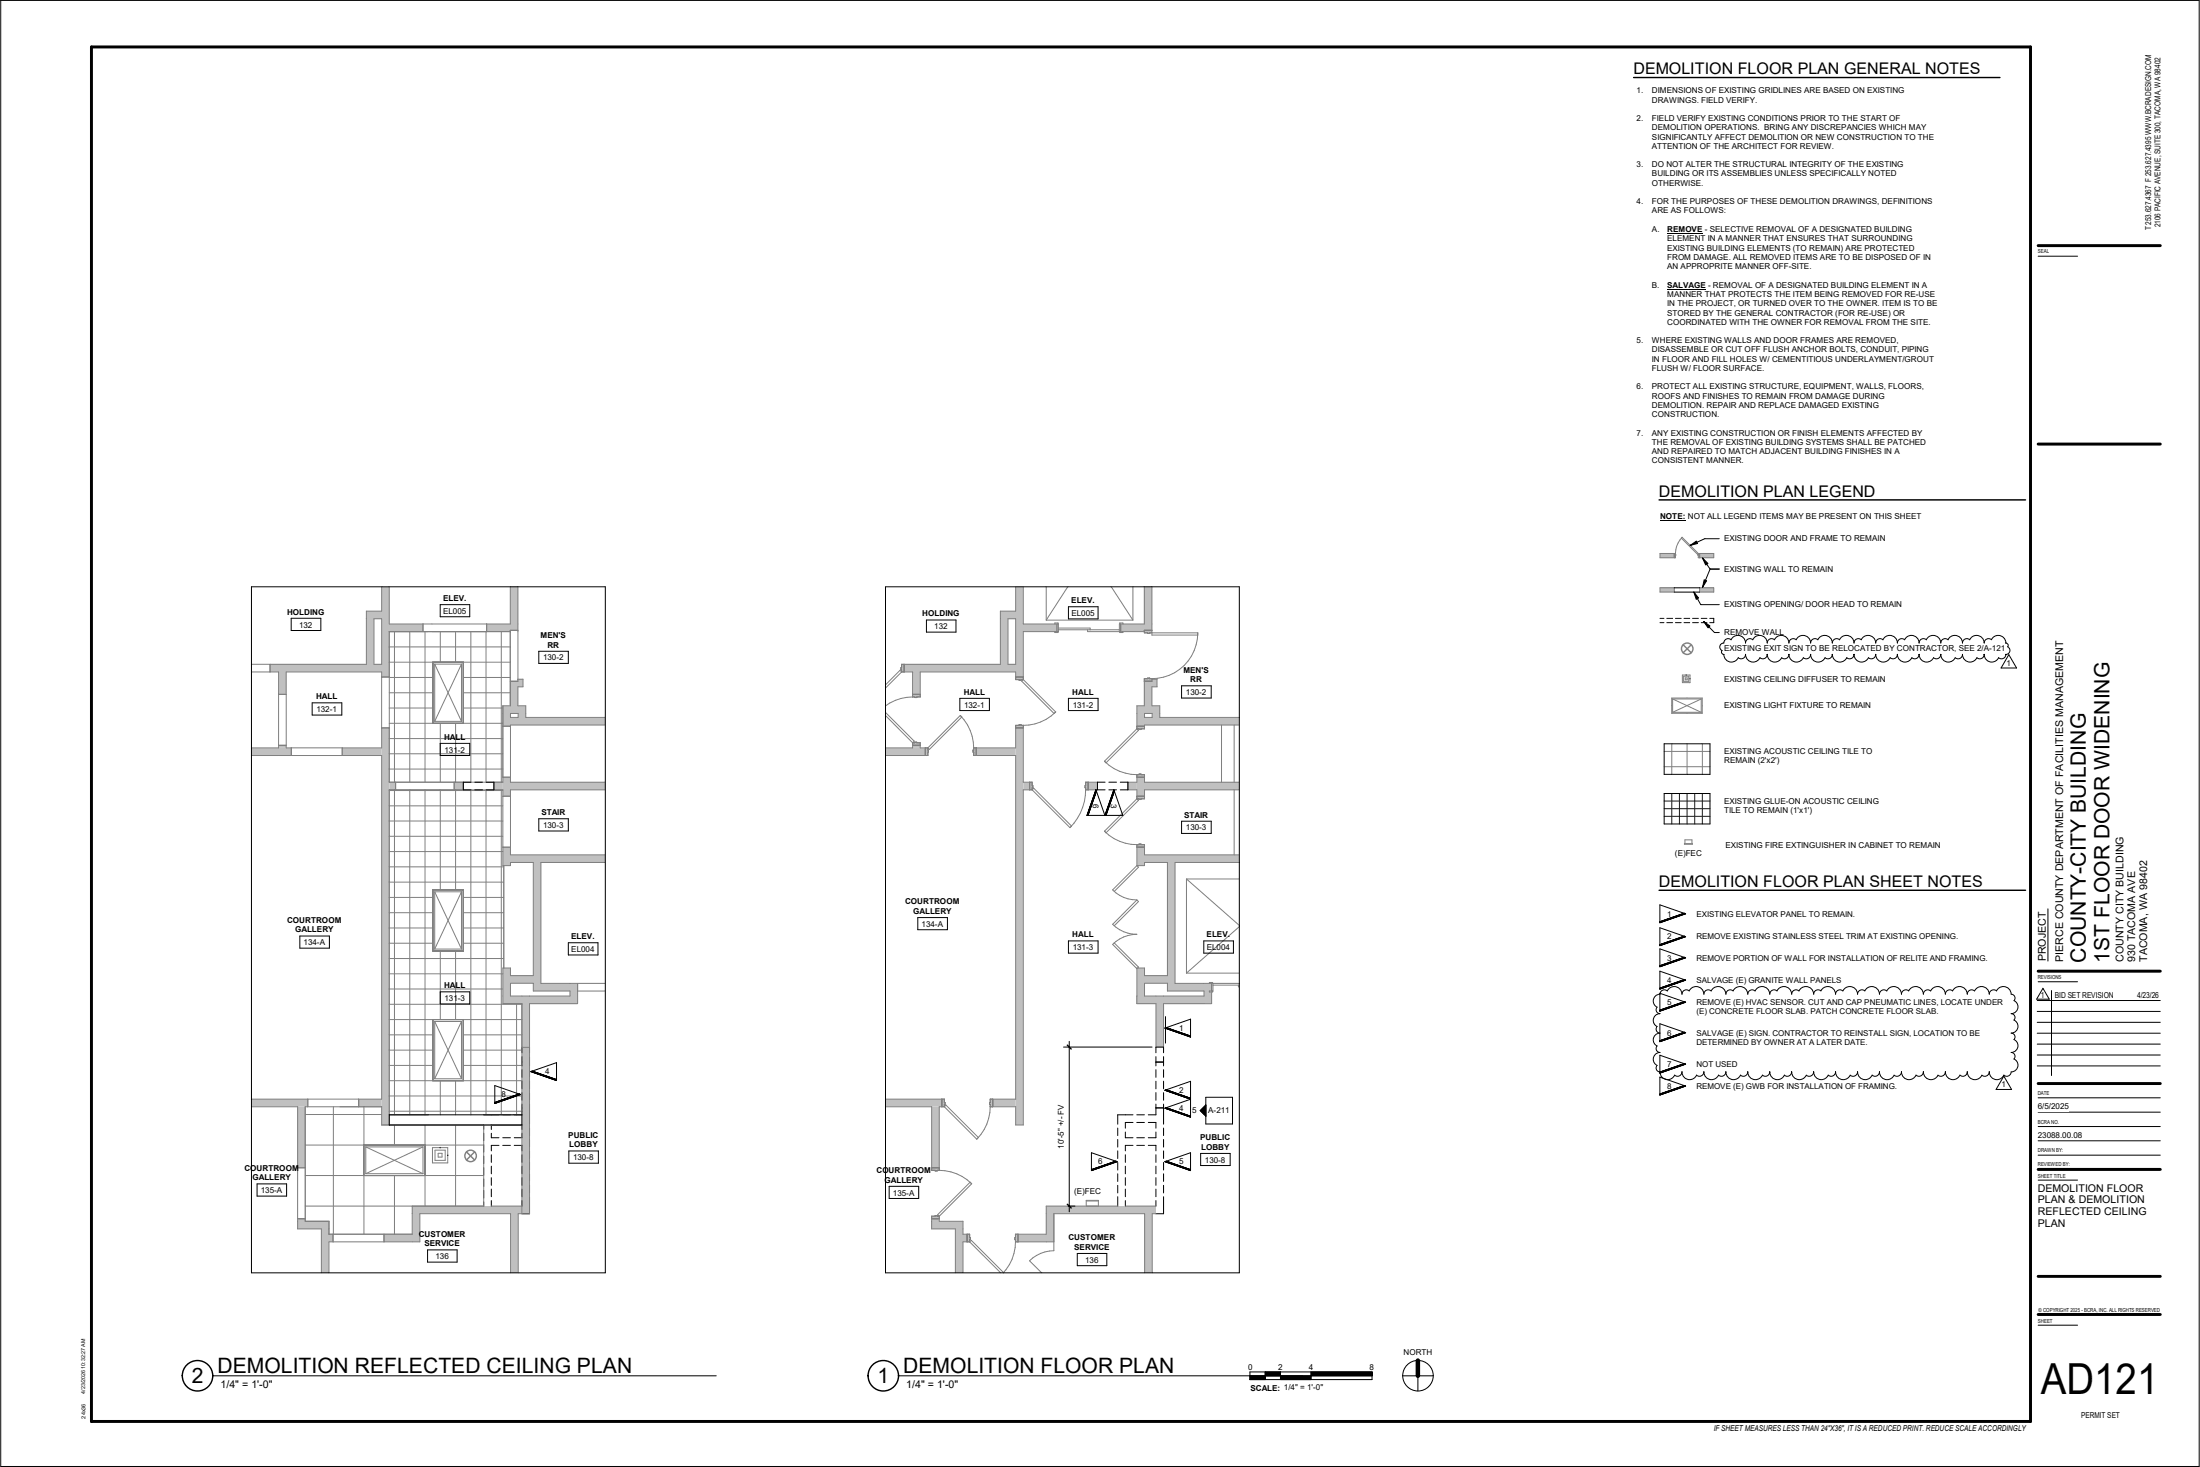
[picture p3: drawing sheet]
<svg xmlns="http://www.w3.org/2000/svg" width="914mm" height="610mm" viewBox="0 0 914 610" stroke-linecap="round" stroke-linejoin="round" font-family="sans-serif">
<g fill="#bebebe">
<path d="M689.9 230h6v1.8h-6z"/>
<path d="M695.9 230h.6v1.8h-.6z"/>
</g>
<path d="M698.8 223.3h7.1v7h-7.1z" fill="#fff"/>
<g fill="#bebebe">
<path d="M705.7 230h.7v1.8h-.7z"/>
<path d="M706.4 230h5.9v1.8h-5.9z"/>
</g>
<g fill="#fff">
<path d="M689.9 257h22.4v1.7h-22.4z"/>
<path d="M699.3 280.5h3.1v3.2h-3.1z"/>
<path d="M691.7 309.1h19v12.7h-19z"/>
<path d="M691.7 329.7h19v12.7h-19z"/>
</g>
<g fill="#bebebe">
<path d="M689.9 244.3h6v1.7h-6z"/>
<path d="M706.4 244.3h5.9v1.7h-5.9z"/>
</g>
<g fill="none" stroke="#7f7f7f" stroke-width=".42">
<path d="M689.9 230h6.5v1.8h-6.5zM695.9 230v1.8M698.8 223.6l.3-.3 6.8 6.7-.4 .3zM699.2 223.3a9.7 9.7 0 0 0-2.8 6.7M705.9 230h6.4v1.8h-6.4zM706.4 230v1.8M689.9 244.3h6v1.7h-6zM706.4 244.3h5.9v1.7h-5.9zM694.8 293.2h.1M694.8 290.1h12.7v6.3h-12.7zM695.2 290.4l11.9 5.6M695.2 296h11.9"/>
<path d="M695.2 290.4v5.6M695.2 290.4h11.9M699.3 280.5h3.1v3.2h-3.1zM699.8 281h2.1v2.1h-2.1zM700.4 281.7h.9v.8h-.9zM701.2 290v.1M701.2 296.4h.1M707.1 290.4l-11.9 5.6M707.1 290.4v5.6M707.5 293.2h.1M691.7 312.3h19M691.7 318.6h19"/>
<path d="M694.9 309.1v12.7M701.2 309.1v12.7M707.6 309.1v12.7M700.1 350.6h3.4v.2h-3.4zM700.3 350.5v-1.5h2.9v1.5"/>
</g>
<path d="M691.7 332.9h19M691.7 336h19M691.7 339.2h19M694.9 329.7v12.7M698 329.7v12.7M701.2 329.7v12.7M704.4 329.7v12.7M707.6 329.7v12.7" fill="none" stroke="#191919" stroke-width=".42"/>
<g fill="none" stroke="#000" stroke-width=".42">
<path d="M689.9 257h1.7M689.9 258.7h1.7M692.8 257h2.4M692.8 258.7h2.4M695.9 244.3h10.5M695.9 246h10.5M696.4 257h2.4M696.4 258.7h2.4M699.9 257h2.4M699.9 258.7h2.4M703.5 257h2.4M703.5 258.7h2.4"/>
<path d="M707.1 257h2.4M707.1 258.7h2.4M710.6 257h1.7v1.7h-1.7M700.8 280.4v.2M702.4 282.1h.1M691.7 309.1h19v12.7h-19zM691.7 329.7h19v12.7h-19z"/>
</g>
<g fill="#c0c0c0">
<path d="M216.9 413.9h3.2v21.3h-3.2z"/>
<path d="M212.2 504.4h3.2v24.5h-3.2z"/>
<path d="M171.3 504.4h3.2v11.6h-3.2z"/>
<path d="M136.7 512.9h34.6v3.1h-34.6z"/>
<path d="M133.6 510.7h3.1v18.2h-3.1z"/>
<path d="M123.7 507.5h13v3.2h-13z"/>
<path d="M123.7 459.9h3.2v47.6h-3.2z"/>
<path d="M104.5 456.7h54.1v3.2h-54.1z"/>
<path d="M158.6 243.8h3.2v223.7h-3.2z"/>
<path d="M115.8 310.8h42.8v3.1h-42.8z"/>
<path d="M104.5 310.8h11.3v3.1h-11.3z"/>
<path d="M236.9 408.6h3.2v8.5h-3.2z"/>
<path d="M220.1 413.9h16.8v3.2h-16.8z"/>
<path d="M209 402.3h3.2v11.6h-3.2z"/>
<path d="M212.2 405.4h9.5v3.2h-9.5z"/>
<path d="M209 413.9h7.9v3.2h-7.9z"/>
<path d="M212.2 355.2h39.4v3.2h-39.4z"/>
<path d="M212.2 325h39.4v3.2h-39.4z"/>
<path d="M212.2 298.1h39.4v3.2h-39.4z"/>
<path d="M209 293.3h9.5v3.2h-9.5z"/>
<path d="M212.1 283.1h3.2v10.2h-3.2z"/>
<path d="M215.3 282.2h2.1v3.2h-2.1z"/>
<path d="M221.7 408.6h15.2v3.2h-15.2z"/>
<path d="M221.7 358.4h3.1v50.2h-3.1z"/>
<path d="M161.8 325h47.2v3.2h-47.2z"/>
<path d="M209 296.5h3.2v63.2h-3.2z"/>
<path d="M115.8 279.2h3.2v31.6h-3.2z"/>
<path d="M112.2 276.1h46.4v3.1h-46.4z"/>
<path d="M152.3 257.1h3.1v19h-3.1z"/>
<path d="M152.3 254h6.3v3.1h-6.3z"/>
<path d="M161.8 259.3h14v3.2h-14z"/>
<path d="M202.3 259.3h13v3.2h-13z"/>
<path d="M212.1 243.8h3.2v15.5h-3.2z"/>
<path d="M215.3 296.5h3.2v1.6h-3.2z"/>
</g>
<g fill="#fff">
<path d="M126.9 459.9h74.1v53h-74.1z"/>
<path d="M161.8 328.2h55.1v135.1h-55.1z"/>
<path d="M161.8 262.5h50.3v62.5h-50.3z"/>
</g>
<path d="M216.9 435.2h3.2v69.2h-3.2z" fill="#bebebe"/>
<path d="M171.3 501.2h45.6v3.2h-45.6z" fill="#c0c0c0"/>
<g fill="none" stroke="#7f7f7f" stroke-width=".42">
<path d="M155.4 257.1h3.2v19h-3.2zM158.6 243.8v10.2h-6.3v22.1h-40.1v3.1h3.6v9.3h3.2v-9.3h39.6v2.1h3.2v-18.8h50.3M161.8 243.8v15.5h14v3.2M212.1 243.8v15.5h-9.8v3.2M215.3 243.8v18.1h-3.2v31.4h-3.1v31.7h-47.2v-22.5h-3.2v8.3h-16.4v3.1h16.4v142.8h-9.5v3.2M161.8 275.2h50.3M161.8 268.8h50.3M164 262.5v62.5M170.3 262.5v62.5M176.7 262.5v62.5M179.9 275.2v25.4M183 262.5v12.7"/>
<path d="M189.4 262.5v12.7M192.6 275.2v25.4M195.7 262.5v62.5M202 262.5v62.5M208.4 262.5v62.5M161.8 294.2h18.1M161.8 287.9h18.1M161.8 281.5h18.1M192.6 294.2h16.4M192.6 287.9h19.5M192.6 281.5h19.5M212.1 283.1h3.2v-.9h2.1v3.2h-2.1v7.9h3.2v4.8h33.1"/>
<path d="M212.2 296.5h3.1v1.6h-3.1zM104.5 310.8h11.3v-1.1h3.2v1.1h2.1v3.1h-16.6M161.8 319.6h47.2M161.8 313.2h47.2M161.8 306.9h47.2M161.8 300.6h47.2M183 300.6v24.4M189.4 300.6v24.4M251.6 301.3h-39.4v.5h-3.2M161.8 334.9h47.2M161.8 328.5h47.2M164 328.2v135.1"/>
<path d="M164.4 325v3.2M170.3 328.2v135.1M176.7 328.2v135.1M183 328.2v41.6M188.8 325v3.2M189.4 328.2v41.6M195.7 328.2v135.1M202 328.2v135.1M208.4 328.2v135.1M209 323h3.2v2h39.4M251.6 328.2h-39.4v2.7h-3.2v-2.7h-47.2v139.3M161.8 353.9h47.2"/>
<path d="M161.8 347.5h47.2M161.8 341.2h47.2M209.4 359.7v42.6M251.6 355.2h-39.4v-3.2h-3.2v7.7h3.2v-1.3h9.5v47h-9.5v-3.1h-3.2v14.8h7.9v46.2h-15.9M251.6 358.4h-26.8v50.2h15.3v8.5h-20v87.3h-4.7v24.5M161.8 379.3h18.1M161.8 372.9h18.1M161.8 366.6h47.6M161.8 360.2h47.6M179.9 369.8h12.7v25.4h-12.7zM192.6 379.3h16.8M192.6 372.9h16.8"/>
<path d="M161.8 398.3h47.6M161.8 392h18.1M161.8 385.6h18.1M183 395.2v28.5M189.4 395.2v28.5M192.6 392h16.8M192.6 385.6h16.8M161.8 417.3h55.1M161.8 411h47.2M161.8 404.7h47.2M212.2 408.6h9.5v3.2h15.2v2.1h-24.7zM214.7 417.1v46.2"/>
<path d="M161.8 436.4h18.1M161.8 430h18.1M161.8 423.7h55.1M179.9 423.7v25.4M192.6 436.4h24.3M192.6 430h24.3M192.6 423.7v25.4M216.9 435.2h3.2M104.5 456.7h23.4v3.2h-1v47.6h9.8v5.4h34.6v-11.7M104.5 459.9h19.2v25.4h3.2M138.6 459.9v53M141.3 459.9h17.3v7.6h58.3v36.9"/>
<path d="M151.3 459.9v15.9M161.8 455.4h55.1M161.8 449.1h55.1M161.8 442.7h18.1M183 449.1v14.2M189.4 449.1v14.2M192.6 442.7h24.3M126.9 475.8h74.1M126.9 463.1h31.7M151.2 475.8v12.7M161.8 461.8h55.1M161.8 463.3h16.3"/>
<path d="M164 467.5v8.3M176.7 467.5v33.7M179.7 476.9h6.4v6.3h-6.4zM180.8 477.9h4.2v4.3h-4.2zM182.1 479.3h1.6v1.5h-1.6zM189.4 467.5v33.7M201 467.5v33.7h-74.1M126.9 488.5h74.1M151.3 488.5v24.4M164 488.5v24.4M126.9 506.4h-3.2v4.3h9.9v18.2M138.4 512.9v3.1h-1.7v12.9"/>
<path d="M159.6 512.9v3.1h14.9v-11.6h37.7v24.5M204.2 501.2h12.7"/>
</g>
<g fill="none" stroke="#000" stroke-width=".42">
<path d="M195.7 325h-3.1v3.2h3.1M197.4 328.2h3.1M197.4 325h3.1M202.1 325h3.2v3.2h-3.2M216.9 435.2v2.3M216.9 439.1v3.8M220.1 435.2v2.3M220.1 439.1v3.8M216.9 444.5v3.2M216.9 449.3v3.2M216.9 454v3.2M216.9 458.8v10.5"/>
<path d="M220.1 444.5v3.2M220.1 449.3v3.2M220.1 454v3.2M220.1 458.8v8.3M182.9 476.8v.2M201 467.5v1.8M201 470.9v3.1M201 475.6v3.2M204.2 467.5v1.8M204.2 470.9v1.9h3.2M204.2 479.8v3.2M207.4 476h-3.2v2.2"/>
<path d="M209 476h3.1M209 472.8h3.1M213.7 476h3.2v2.2M216.9 470.9v1.9h-3.2M216.9 479.8v3.2M216.9 463.3h-55.1v4.2h55.1M220.1 468.8v3.1M220.1 473.5v3.2M220.1 478.2v3.2M186 480.1h.2M201 480.4v3.1M201 485.1v3.2"/>
<path d="M201 489.9v3.2M201 494.7v3.1M201 499.4v1.8M204.2 484.6v3.2M204.2 489.4v3.1M204.2 494.1v3.2M204.2 498.9v2.3M216.9 484.6v3.2M216.9 489.4v3.1M216.9 494.1v3.2M216.9 498.9v2.3M220.1 483v3.2"/>
<path d="M220.1 487.8v3.1M220.1 492.5v3.2M220.1 497.3v7.1h-3.2"/>
</g>
<g fill="none" stroke="#7e7e7e" stroke-width=".42">
<path d="M175.8 259.3h26.5v3.2h-26.5zM104.5 276.1h7.7v3.1h-7.7M179.9 275.2h12.7v25.4h-12.7zM180.7 276v23.8M180.7 276h11.1M180.7 276l11.1 23.8M191.8 276v23.8M191.8 276l-11.1 23.8M115.8 288.5h3.2v21.2h-3.2zM158.6 281.3h3.2v21.2h-3.2zM180.7 299.8h11.1M215.3 282.2v-20.3h-3.2v21.2h3.2"/>
<path d="M121.1 310.8h21.1v3.1h-21.1zM209 301.8h3.2v21.2h-3.2zM164.4 325h24.4v3.2h-24.4zM192.6 325v3.2M205.3 325v3.2M209 330.9h3.2v21.1h-3.2zM179.9 369.8h12.7v25.4h-12.7zM180.7 370.6v23.8M180.7 370.6h11.1M180.7 370.6l11.1 23.8M191.8 370.6v23.8M191.8 370.6l-11.1 23.8"/>
<path d="M180.7 394.4h11.1M251.6 408.6h-11.5v3.2h11.5M179.9 423.7h12.7v25.4h-12.7zM180.7 424.5v23.8M180.7 424.5h11.1M180.7 424.5l11.1 23.8M191.8 424.5v23.8M191.8 424.5l-11.1 23.8M127.9 456.7h21.2v3.2h-21.2zM180.7 448.3h11.1M151.2 475.8h25.4v12.7h-25.4zM152 476.6v11.1"/>
<path d="M152 476.6h23.8M152 476.6l23.8 11.1M161.8 463.3h16.3M161.8 467.5h39.2M175.8 476.6v11.1M175.8 476.6l-23.8 11.1M204.2 467.5h12.7M123.7 485.3h3.2v21.1h-3.2zM152 487.7h23.8M138.4 512.9h21.2v3.1h-21.2z"/>
</g>
<g fill="#c0c0c0">
<path d="M480.4 413.9h3.2v21.3h-3.2z"/>
<path d="M475.7 504.4h3.2v24.5h-3.2z"/>
<path d="M434.8 504.4h3.2v11.6h-3.2z"/>
<path d="M400.3 512.9h34.5v3.1h-34.5z"/>
<path d="M397.1 510.7h3.2v18.2h-3.2z"/>
<path d="M387.2 507.5h13.1v3.2h-13.1z"/>
<path d="M387.2 459.9h3.2v47.6h-3.2z"/>
<path d="M368 456.7h54.1v3.2h-54.1z"/>
<path d="M422.1 243.8h3.2v223.7h-3.2z"/>
<path d="M379.3 310.8h42.8v3.1h-42.8z"/>
<path d="M368 310.8h11.3v3.1h-11.3z"/>
<path d="M500.4 408.6h3.2v8.5h-3.2z"/>
<path d="M483.6 413.9h16.8v3.2h-16.8z"/>
<path d="M472.5 402.3h3.2v11.6h-3.2z"/>
<path d="M475.7 405.4h9.5v3.2h-9.5z"/>
<path d="M472.5 413.9h7.9v3.2h-7.9z"/>
<path d="M475.7 355.2h39.4v3.2h-39.4z"/>
<path d="M475.7 325h39.4v3.2h-39.4z"/>
<path d="M475.7 298.1h39.4v3.2h-39.4z"/>
<path d="M472.5 293.3h9.5v3.2h-9.5z"/>
<path d="M475.6 283.1h3.2v10.2h-3.2z"/>
<path d="M478.8 282.2h2.1v3.2h-2.1z"/>
<path d="M485.2 408.6h15.2v3.2h-15.2z"/>
<path d="M485.2 358.4h3.2v50.2h-3.2z"/>
<path d="M425.3 325h47.2v3.2h-47.2z"/>
<path d="M472.5 296.5h3.2v63.2h-3.2z"/>
<path d="M379.3 279.2h3.2v31.6h-3.2z"/>
<path d="M375.8 276.1h46.3v3.1h-46.3z"/>
<path d="M415.8 257.1h3.2v19h-3.2z"/>
<path d="M415.8 254h6.3v3.1h-6.3z"/>
<path d="M425.3 259.3h14v3.2h-14z"/>
<path d="M465.8 259.3h13v3.2h-13z"/>
<path d="M475.6 243.8h3.2v15.5h-3.2z"/>
<path d="M478.9 296.5h3.1v1.6h-3.1z"/>
<path d="M387.2 485.3h3.2v21.1h-3.2z"/>
<path d="M391.5 456.7h21.1v3.2h-21.1z"/>
<path d="M402 512.9h21.1v3.1h-21.1z"/>
<path d="M384.6 310.8h21.2v3.1h-21.2z"/>
<path d="M379.3 288.5h3.2v21.2h-3.2z"/>
<path d="M422.1 281.3h3.2v21.2h-3.2z"/>
<path d="M472.5 301.8h3.2v21.2h-3.2z"/>
<path d="M472.5 330.9h3.2v21.1h-3.2z"/>
<path d="M427.9 325h24.4v3.2h-24.4z"/>
<path d="M374.4 276.1h1.4v3.1h-1.4z"/>
<path d="M475.6 261.9h3.2v21.2h-3.2z"/>
<path d="M434.8 501.2h45.6v3.2h-45.6z"/>
</g>
<g fill="none" stroke="#000" stroke-width=".42">
<path d="M693 96.9h14.6M693 120.1h16M690 216.2h10.6M702.5 226.7l2.6-1.9 .5 1zM707.6 231.9l2.3 2.2-.9 .7zM707.6 231.9l3.2 4.6M710.8 236.5h3.8M710.8 236.5l-3.2 7.6M714.6 223.9h-6.1l-6 2.8M104.5 243.8h147.1v285.1h-147.1zM121 256.9h12.3v5.1h-12.3zM183 251.2h12.2v5.1h-12.2z"/>
<path d="M368 243.8h147.1v285.1h-147.1zM385.1 257.6h12.2v5.1h-12.2zM444.1 252.1h12.3v5.1h-12.3zM704 246l2 2.5-1 .5zM704 246l2.9 5.2h7.7M708.1 258.2l2.6 1.9-.8 .8zM708.1 258.2l4.5 4.6h2M708.3 240.9l1 .4-1.7 2.8zM223.9 270.6h12.3v5.1h-12.3zM129.8 292.1h12.3v5h-12.3zM398.9 290.2h12.3v5.1h-12.3zM444.1 290.2h12.3v5.1h-12.3z"/>
<path d="M491.1 285h12.3v5.1h-12.3zM183 308.9h12.2v5h-12.2zM459.3 325h-3.2v3.2h3.2M460.9 328.2h3.2M460.9 325h3.2M463 328.2l3.7 10.6h-7.5zM463 328.2l-3.7 10.6M463 328.4l-3.6 10.4 3.6-10.4M463.1 328.5l-3.6 10.3M463.1 328.6l-3.5 10.2M463.2 328.8l-3.5 10M465.6 325h3.2v3.2h-3.2"/>
<path d="M223.9 340.2h12.3v5.1h-12.3zM491.1 341.2h12.3v5.1h-12.3zM124.6 389h12.3v5h-12.3zM236.2 391.8h12.3v5h-12.3zM381.5 381.3h12.3v5h-12.3zM444.1 391h12.3v5.1h-12.3zM500.3 391h12.4v5.1h-12.4zM183 412.2h12.2v5h-12.2zM480.4 435.2v2.3M480.4 439.1v3.8M480.4 435.1h3.2M483.6 435.2v2.3"/>
<path d="M483.6 439.1v3.8M484.2 427.2l10.6-3.7v7.5zM484.4 427.1l10.4 3.7-10.5-3.6M484.4 422.4v11.1M484.5 427.1l10.3 3.6M484.6 427.1l10.2 3.5M484.8 427l10 3.5M205.7 451.1l10.6 3.7-10.6 3.7zM215.8 454.6l-10.1 3.5M215.9 454.7l-10.2 3.6M216 454.7l-10.3 3.6 10.5-3.6M216.2 454.8l-10.5 3.7"/>
<path d="M220.6 445.3l10.7-3.7v7.4zM220.7 445.3l10.6 3.7M220.7 445.3l10.6 3.6M220.9 445.2l10.4 3.7M221 445.2l10.3 3.6M221.1 445.1l10.2 3.5M221.2 445.1l10.1 3.5M480.4 444.5v3.2M480.4 449.3v3.2M480.4 454v3.2M480.4 458.8v4.5h-3.1M480.4 441.3h3.2"/>
<path d="M483.6 444.5v3.2M483.6 449.3v3.2M483.6 454v3.2M483.6 458.8v8.3M484.2 453.1l10.6-3.8v14.9l-10.6-3.7 10.6-3.8zM484.3 453l10.5 3.7M484.4 453l10.4 3.6M484.6 452.9l10.2 3.6M484.7 452.8l10.1 3.6M501.2 456h11.1v11.1h-11.1zM236.4 478.3h12.3v5.1h-12.3zM464.6 468.8v3.1"/>
<path d="M464.6 473.5v3.2M464.6 478.2v3.2M467.7 470.4v2.4h3.2M467.7 479.8v3.2M470.9 466.4h-3.2v2.4M470.9 476h-3.2v2.2M470.9 463.3h-6.3v3.8M472.5 463.3h3.2M472.5 476h3.2M472.5 472.8h3.2M472.5 466.4h3.2M477.3 466.4h3.1v2.4"/>
<path d="M477.3 476h3.1v2.2M480.4 470.4v2.4h-3.1M480.4 479.8v3.2M480.4 460.4h3.2M483.6 468.8v3.1M483.6 473.5v3.2M483.6 478.2v3.2M484.3 460.5l10.5 3.7M484.5 460.4l10.3 3.6M484.6 460.3l10.2 3.7-10.3-3.6M484.7 460.3l10.1 3.5M499 479.3h12.3v5h-12.3z"/>
<path d="M106.8 492h12.3v5h-12.3zM369.6 493h12.2v5h-12.2zM464.6 483v3.2M464.6 487.8v3.1M464.6 492.5v3.2M464.6 497.3v3.9M467.7 484.6v3.2M467.7 489.4v3.1M467.7 494.1v3.2M467.7 498.9v2.3M480.4 484.6v3.2M480.4 489.4v3.1"/>
<path d="M480.4 494.1v3.2M480.4 498.9v2.3M483.6 483v3.2M483.6 487.8v3.1M483.6 492.5v3.2M483.6 497.3v7.1h-3.2M177.7 519.4h12.3v5.1h-12.3zM447.8 520.9h12.2v5h-12.2z"/>
</g>
<g fill="none" stroke="#7f7f7f" stroke-width=".42">
<path d="M419 257.1h3.1v19h-3.1zM422.1 243.8v10.2h-6.3v22.1h-41.1v1.4h-.3l.3 1.7M425.3 243.8v15.5h14.6v3.2h-14.6v19.9M438.4 259.3v-.4h1.4v.4M439.3 259.3v3.2M465.4 259.3v-.4h1.3v.4M465.8 259.3v3.2M475.6 243.8v15.5h-10.4v3.2M478.8 243.8v20.1h19v-.9h-19.9v.2l-2.3-.2v-1.1h3.2M374.7 279.2h4.6v10.4h.9v.3l2.3-.3v-10.4h39.6v3.2h1.5v.3l1.7-.3M374.7 279.2l-.6-.6-6.1 6M374.7 279.2l-6.7 6.7"/>
<path d="M375.8 276.1v3.1M438.4 262.5v.3h1.4v-.3M439.9 261.7h25.3M439.9 261h13.2v.7M452 261.7v.8h23.6M465.4 262.5v.3h1.3v-.3M368 296l12 12-.7 .7M368 297.3l11.3 11.4M379.3 288.5h3.2M399.1 297.3l.7 .6-13.5 13.5-.6-.6zM422.1 281.3h3.2M424.6 283l.7-.6 13.5 13.5-.7 .6z"/>
<path d="M475.6 283.1h3.2v-1.1h-.9v-.2l-2.3 .2v11.3h-3.1v9.6M475.7 296.5h3.2v1.6h-3.2zM478.8 282.2h2.1v3.2h-2.1v7.9h3.2v4.8h33.2M379.3 308.7v2.1h-11.3M379.3 308.7h.9v-.3l2.3 .3v2.1h3.2M379.3 309.7h3.2M384.6 310.8v3.1M385.7 310.8v.9h.2l-.2 2.2h-17.7M404.7 310.8h17.4v-9.4h1.5v-.2l1.7 .2v23.6h3.7v1.5h.3l-.3 1.7h-3.7v139.3h-3.2v-7.6h-10.5v-.9h-.3l.3-2.3h10.5v-142.8h-17.4v-1.4h-.3zM405.8 310.8v3.1M422.1 302.5h3.2M472.5 301.8h3.2"/>
<path d="M472.5 302.9l.7 .6-13.5 13.5-.6-.7zM515.2 301.3h-39.5v1.6h-1.5v.2l-1.7-.2M427.9 325v3.2M429 328.2l.7-.6 15.7 15.7-.7 .6zM452.3 325v3.2M456.1 325h-4.9v1.5h-.2l.2 1.7h4.9M468.8 325h3.7v-3.1h1v-.3l2.2 .3v3.1h39.5M468.8 328.2h3.7v3.7M472.5 323h3.2M472.5 330.9h3.2M472.5 331.9l.7 .7-13.5 13.5-.6-.7zM515.2 328.2h-39.5v3.7h-1.5v.3l-1.7-.3"/>
<path d="M472.5 352h3.2M515.2 355.2h-39.5v-4.2h-1.5v-.3l-1.7 .3v8.7h3.2v-1.3h9.5v47h-9.5v-3.1h-3.2v14.8h7.9v18.1M515.2 358.4h-26.8v50.2h26.8M475.7 408.6h9.5v3.2h15.2v2.1h-24.7zM502.7 408.6v-.3h1.3v.3M503.6 412.2v4.9h-20v18.1M503.6 408.6v3.2M504.1 408.6v3.2h-1.4v.4h1.3v-.4M504.1 409.4h11.1M514.7 409.4v.7h.5M368 459.9h19.2v26.4h1.5v.3l1.7-.3v-26.4h2.1M368 456.7h24.5v1.5h.3l-.3 1.7"/>
<path d="M391.5 456.7v3.2M393.2 459.2l13.5 13.5-.7 .7-13.5-13.5zM412.6 456.7v3.2M387.2 485.3h3.2M387.2 506.4h3.2M389.8 504.7l13.4-13.5 .7 .7-13.5 13.5zM390.4 505.4v2.1h9.9v5.4h2.7v1.4h.3l-.3 1.7M390.4 505.4h-.9v-.3l-2.3 .3v5.3h9.9v18.2M402 512.9v3.1M403 516h-2.7v12.9M403 516l.7-.6 13.4 13.5M403 516l12.9 12.9"/>
<path d="M423.1 512.9v3.1M464.6 501.2h-29.8v11.7h-12.7v1.4h-.3l.3 1.7h15.9v-11.6h37.7v24.5M467.7 501.2h12.7M480.4 504.4h-1.5v24.5"/>
</g>
<g fill="none" stroke="#7e7e7e" stroke-width=".42">
<path d="M434.8 243.8v13.9M434.8 257.7h36.1M443.8 243.8l-9 13.9M461.9 243.8l9 13.9M470.9 243.8v13.9M375.8 276.1h-1.1v1.4h-.3l.3 1.7h1.1M475.6 263h1.5v.2l1.3-.2M497.8 263a19 19 0 0 1-19.2 19M379.3 288.5v1.1h.9v.3l2.3-.3v-1.1M379.5 289.6a19 19 0 0 0-11.5 3.7M399.1 297.3a19.3 19.3 0 0 1 5.6 13.6M422.1 281.3v1.1h1.5v.3l1.7-.3v-1.1"/>
<path d="M438.8 295.9a19 19 0 0 1-13.6 5.5M478.8 282h-.9v-.2l-2.3 .2v1.1M379.3 309.7v-1h.9v-.3l2.3 .3v1M384.6 310.8h1.1v.9h.2l-.2 2.2h-1.1M405.8 310.8h-1.1v.9h-.3l.3 2.2h1.1M422.1 302.5v-1.1h1.5v-.2l1.7 .2v1.1M459.1 316.3a18.8 18.8 0 0 0 13.6 5.6M472.5 301.8v1.1h1v.2l2.2-.2v-1.1M507.7 301.3v23.7M513 301.3v23.7M427.9 325h1.1v1.5h.3l-.3 1.7h-1.1M451.2 328a22.3 22.3 0 0 1-6.5 15.9"/>
<path d="M452.3 325h-1.1v1.5h-.2l.2 1.7h1.1M456.1 325v3.2M468.8 325v3.2M472.5 323v-1.1h1v-.3l2.2 .3v1.1M472.5 330.9v1h1v.3l2.2-.3v-1M513 328.2v27M459.1 345.4a18.8 18.8 0 0 0 13.6 5.6M472.5 352v-1h1v-.3l2.2 .3v1M463.1 370.5l10.1-10.2-.7-.6-10.1 10.1a13.8 13.8 0 0 0 10.1 4.2M472.5 374l-10.1 10.1a14 14 0 0 0 10.1 4.1 14.3 14.3 0 0 0-10.1 4.2l10.1 10.1M472.5 374l.7 .7-10.1 10M493.1 365.3v39.1"/>
<path d="M493.1 365.3l22.1 19.3M493.1 365.3h22.1M463.1 391.8l10.1 10.1-.4 .4M515.2 385l-22.1 19.4M493.1 404.4h22.1M391.5 456.7h1v1.5h.3l-.3 1.7h-1M411.6 459.7a18.8 18.8 0 0 1-5.6 13.7M412.6 456.7h-1v1.5h-.3l.3 1.7h1M387.2 485.3v1h1.5v.3l1.7-.3v-1M390.3 486.3a19.1 19.1 0 0 1 13.6 5.6M451.5 498.8h5v2.4h-5zM451.5 499.1h5"/>
<path d="M387.2 506.4v-1h1.5v-.3l1.7 .3v1M402 512.9h1v1.4h.3l-.3 1.7h-1M422.1 515.9a18.5 18.5 0 0 1-5.1 13M423.1 512.9h-1v1.4h-.3l.3 1.7h1M438 504.4v15.3a14.5 14.5 0 0 0-10.1 4.2l5 5"/>
</g>
<path d="M702.5 226.7l2.6-1.9 .5 1zM707.6 231.9l2.3 2.2-.9 .7zM704 246l2 2.5-1 .5zM708.3 240.9l1 .4-1.7 2.8zM708.1 258.2l2.6 1.9-.8 .8z" fill="#000"/>
<g fill="none" stroke="#7f7f7f" stroke-width=".59">
<path d="M699.6 267.9l3.3 3.4M702.9 267.9l-3.3 3.4M193.9 478.7l3.4 3.3M197.3 478.7l-3.4 3.3"/>
<circle cx="701.3" cy="269.6" r="2.38"/>
<circle cx="195.6" cy="480.3" r="2.4"/>
</g>
<g fill="#fff">
<path d="M502.2 459.6h2.3v3.8h-2.3z"/>
<path d="M504.4 459.6h1.2v3.8h-1.2z"/>
<path d="M505.6 459.6h5.5v3.8h-5.5z"/>
</g>
<g fill="none" stroke="#000" stroke-width=".42">
<path d="M.3 .2h913.8v609.2h-913.8zM847.1 106.5h16.4M455.5 328.2l-3.7 10.6M455.5 328.2l3.7 10.6h-7.4zM455.6 328.4l-3.7 10.4M455.6 328.5l-3.6 10.3M455.7 328.7l-3.5 10.1 3.5-10M455.7 328.6l-3.6 10.2M851.2 377.7v21.7M846.8 415.8h51.1M847.1 408h16.4M849.1 410.7l2.6 4.5h-5.2z"/>
<path d="M852.7 411.6v35.3M442 435.1h36.8M444.4 432.7v70.9M846.8 420.3h51.1M846.8 424.8h51.1M846.8 429.3h51.1M846.8 433.9h51.1M846.8 438.4h51.1M501.2 459.2v4.6l-2.3-2.3zM846.8 442.9h51.1M847.1 456.2h50.8M453.6 479l10.8 3.7-10.8 3.8z"/>
<path d="M847.1 462.2h50.8M847.1 474h50.8M847.1 468.1h50.8M463.8 482.5l-10.2 3.5M463.9 482.6l-10.3 3.6 10.4-3.6M464.1 482.6l-10.5 3.7M464.2 482.7l-10.6 3.7M484.2 482.7l10.6-3.7v7.5zM484.3 482.7l10.5 3.7-10.6-3.7M484.4 482.6l10.4 3.7M484.5 482.6l10.3 3.6M484.7 482.6l10.1 3.5"/>
<path d="M484.7 482.5l10.1 3.5M847.1 480h50.8M847.1 490.4h16.4M443.9 501.2h2.9M847.1 550.7h16.4"/>
</g>
<path d="M498.9 459.2h2.3v4.6h-2.3z" fill="#000"/>
<path d="M443.6 434.3l1.6 1.6M443.6 500.4l1.6 1.6" fill="none" stroke="#000" stroke-width=".59"/>
<path d="M38 19.5h806v571.2h-806zM847.1 102.1h50.8M847.1 184.5h50.8M847.1 403.6h50.8M847.1 450.3h50.8M847.1 485.9h50.8M847.1 530.4h50.8M847.1 546.2h50.8" fill="none" stroke="#000" stroke-width="1.2"/>
<g fill="#fff">
<path d="M33.4 556.2h2.5v23h-2.5z"/>
<path d="M848.2 563.4h49v19.9h-49z"/>
<path d="M847 457.9h12.9v3.8h-12.9z"/>
<path d="M847 469.7h18.5v3.8h-18.5z"/>
<path d="M865 586.1h16.1v3.9h-16.1z"/>
</g>
<path d="M519.5 571.7h6.4v1.6h-6.4zM525.9 570.1h6.3v1.6h-6.3zM532.2 571.7h12.7v1.6h-12.7zM544.9 570.1h25.4v1.6h-25.4zM588.9 565.4h.9v6.3h-.9z" fill="#000"/>
<g fill="none" stroke="#000" stroke-width=".42">
<path d="M827.7 265.9a3.1 3.1 0 0 1 3.5-1.8 3.1 3.1 0 0 1 2.5 3.1 .94 .94 0 0 1 .9 .5 .94 .94 0 0 1-.2 1.1M827.7 265.8a1.83 1.83 0 0 0-1.9-.3 1.83 1.83 0 0 0-1.1 1.7 3.2 3.2 0 0 0-2.5-3.1 3.2 3.2 0 0 0-3.5 1.8 1.8 1.8 0 0 0-2-.4 1.8 1.8 0 0 0-1 1.7 3.2 3.2 0 0 0-2.5-3.1 3.2 3.2 0 0 0-3.5 1.8 1.8 1.8 0 0 0-2-.4 1.8 1.8 0 0 0-1 1.7 3.2 3.2 0 0 0-2.5-3.1 3.2 3.2 0 0 0-3.5 1.8 1.8 1.8 0 0 0-2-.4 1.8 1.8 0 0 0-1.1 1.7 3.2 3.2 0 0 0-2.4-3.1 3.2 3.2 0 0 0-3.6 1.8 1.8 1.8 0 0 0-1.9-.4 1.8 1.8 0 0 0-1.1 1.7 3.2 3.2 0 0 0-2.4-3.1 3.2 3.2 0 0 0-3.6 1.8 1.8 1.8 0 0 0-1.9-.4 1.8 1.8 0 0 0-1.1 1.7 3.2 3.2 0 0 0-2.5-3.1 3.2 3.2 0 0 0-3.5 1.8 1.8 1.8 0 0 0-1.9-.4 1.8 1.8 0 0 0-1.1 1.7 3.2 3.2 0 0 0-2.5-3.1 3.2 3.2 0 0 0-3.5 1.8 1.8 1.8 0 0 0-2-.4 1.8 1.8 0 0 0-1 1.7 3.2 3.2 0 0 0-2.5-3.1 3.2 3.2 0 0 0-3.5 1.8 1.8 1.8 0 0 0-2-.4 1.8 1.8 0 0 0-1 1.7 3.2 3.2 0 0 0-2.5-3.1 3.2 3.2 0 0 0-3.6 1.8 1.8 1.8 0 0 0-1.9-.4 1.8 1.8 0 0 0-1.1 1.7 3.2 3.2 0 0 0-2.4-3.1 3.2 3.2 0 0 0-3.6 1.8 1.8 1.8 0 0 0-1.9-.4 1.8 1.8 0 0 0-1.1 1.7 3.2 3.2 0 0 0-2.4-3.1 3.2 3.2 0 0 0-3.6 1.8 1.8 1.8 0 0 0-1.9-.4 1.8 1.8 0 0 0-1.1 1.7 3.2 3.2 0 0 0-2.5-3.1 3.2 3.2 0 0 0-3.5 1.8 1.8 1.8 0 0 0-2-.4 1.8 1.8 0 0 0-1 1.7 1.65 1.65 0 0 0-1.7 1.3 1.65 1.65 0 0 0 .9 1.8 .96 .96 0 0 0-.1 1.1 .96 .96 0 0 0 .9 .5 3.2 3.2 0 0 0 2.4 3.1 3.2 3.2 0 0 0 3.6-1.7 1.8 1.8 0 0 0 2 .3 1.8 1.8 0 0 0 1-1.7 3.2 3.2 0 0 0 2.5 3.1 3.2 3.2 0 0 0 3.5-1.7 1.8 1.8 0 0 0 2 .3 1.8 1.8 0 0 0 1-1.7 3.2 3.2 0 0 0 2.5 3.1 3.2 3.2 0 0 0 3.5-1.7 1.8 1.8 0 0 0 2 .3 1.8 1.8 0 0 0 1-1.7 3.2 3.2 0 0 0 2.5 3.1 3.2 3.2 0 0 0 3.6-1.7 1.8 1.8 0 0 0 1.9 .3 1.8 1.8 0 0 0 1.1-1.7 3.2 3.2 0 0 0 2.4 3.1 3.2 3.2 0 0 0 3.6-1.7 1.8 1.8 0 0 0 1.9 .3 1.8 1.8 0 0 0 1.1-1.7 3.2 3.2 0 0 0 2.4 3.1 3.2 3.2 0 0 0 3.6-1.7 1.8 1.8 0 0 0 1.9 .3 1.8 1.8 0 0 0 1.1-1.7 3.2 3.2 0 0 0 2.4 3.1 3.2 3.2 0 0 0 3.6-1.7 1.8 1.8 0 0 0 2 .3 1.8 1.8 0 0 0 1-1.7 3.2 3.2 0 0 0 2.5 3.1 3.2 3.2 0 0 0 3.5-1.7 1.8 1.8 0 0 0 2 .3 1.8 1.8 0 0 0 1-1.7 3.2 3.2 0 0 0 2.5 3.1 3.2 3.2 0 0 0 3.5-1.7 1.8 1.8 0 0 0 2 .3 1.8 1.8 0 0 0 1-1.7 3.2 3.2 0 0 0 2.5 3.1 3.2 3.2 0 0 0 3.6-1.7 1.8 1.8 0 0 0 1.9 .3 1.8 1.8 0 0 0 1.1-1.7 3.2 3.2 0 0 0 2.4 3.1 3.2 3.2 0 0 0 3.6-1.7 1.8 1.8 0 0 0 1.9 .3 1.8 1.8 0 0 0 1.1-1.7 3.2 3.2 0 0 0 2.4 3.1 3.2 3.2 0 0 0 3.6-1.7 1.8 1.8 0 0 0 1.9 .3 1.8 1.8 0 0 0 1.1-1.7 3.2 3.2 0 0 0 2.4 3.1 3.2 3.2 0 0 0 3.6-1.7 1.8 1.8 0 0 0 2 .3 1.8 1.8 0 0 0 1-1.7 1.69 1.69 0 0 0 1.7-1.3 1.69 1.69 0 0 0-1-1.9M834.9 272l3.3 5.6h-6.5zM689.9 376l10.7 3.7-10.7 3.8zM700.1 379.5l-10.2 3.6M700.2 379.6l-10.3 3.5M700.2 379.6l-10.3 3.6M700.3 379.6l-10.4 3.6 10.5-3.6M700.4 379.6l-10.5 3.8M689.9 385.5l10.7 3.8-10.7 3.7zM689.9 394.3l10.7 3.7-10.7 3.7zM700 389l-10.1 3.5"/>
<path d="M700 397.8l-10.1 3.5M700.2 389.1l-10.3 3.5 10.3-3.5M700.2 397.8l-10.3 3.6M700.2 397.9l-10.3 3.6M700.3 389.1l-10.4 3.6 10.5-3.5M700.3 397.9l-10.4 3.6M700.4 397.9l-10.5 3.6M700.4 397.9l-10.5 3.8M700.6 389.2l-10.7 3.7M688.8 418.5a1.62 1.62 0 0 0-.3 1.7 1.62 1.62 0 0 0 1.4 1 2.8 2.8 0 0 0-2.7 2.2 2.8 2.8 0 0 0 1.6 3.2M689.9 403.6l10.7 3.7-10.7 3.7zM689.9 412.8l10.7 3.7-10.7 3.7z"/>
<path d="M700.2 416.3l-10.3 3.5M700.2 407.2l-10.3 3.5M700.4 407.2l-10.5 3.7M700.4 416.4l-10.5 3.6M700.6 407.3l-10.7 3.7M702.1 411.8a1.8 1.8 0 0 0-1.9-.3 1.8 1.8 0 0 0-1.1 1.6 3.2 3.2 0 0 0-2.5-3.1 3.2 3.2 0 0 0-3.6 1.8 1.8 1.8 0 0 0-2-.3 1.8 1.8 0 0 0-1.1 1.6 2.84 2.84 0 0 0-2.7 2.2 2.84 2.84 0 0 0 1.5 3.2M702.1 411.7a3.2 3.2 0 0 1 3.6-1.7 3.2 3.2 0 0 1 2.5 3.1 1.8 1.8 0 0 1 1.1-1.6 1.8 1.8 0 0 1 1.9 .3M711.2 411.8a3.2 3.2 0 0 1 3.6-1.8 3.2 3.2 0 0 1 2.5 3.1 1.8 1.8 0 0 1 1.1-1.6 1.8 1.8 0 0 1 1.9 .3M720.3 411.7a3.2 3.2 0 0 1 3.6-1.7 3.2 3.2 0 0 1 2.5 3.1 1.8 1.8 0 0 1 1.1-1.6 1.8 1.8 0 0 1 1.9 .3 3.2 3.2 0 0 1 3.7-1.8 3.2 3.2 0 0 1 2.5 3.1 1.8 1.8 0 0 1 1-1.6 1.8 1.8 0 0 1 2 .3M738.6 411.7a3.2 3.2 0 0 1 3.6-1.7 3.2 3.2 0 0 1 2.5 3.1 1.8 1.8 0 0 1 1-1.6 1.8 1.8 0 0 1 2 .3 3.2 3.2 0 0 1 3.6-1.8 3.2 3.2 0 0 1 2.5 3.1 1.83 1.83 0 0 1 1.1-1.6 1.83 1.83 0 0 1 1.9 .2M756.8 411.8a3.2 3.2 0 0 1 3.6-1.8 3.2 3.2 0 0 1 2.5 3.1 1.8 1.8 0 0 1 1.1-1.6 1.8 1.8 0 0 1 1.9 .3M775.1 411.7a1.83 1.83 0 0 0-2-.2 1.83 1.83 0 0 0-1 1.6 3.2 3.2 0 0 0-2.5-3.1 3.2 3.2 0 0 0-3.6 1.8"/>
<path d="M793.3 411.7a1.83 1.83 0 0 0-1.9-.2 1.83 1.83 0 0 0-1.1 1.6 3.2 3.2 0 0 0-2.5-3.1 3.2 3.2 0 0 0-3.6 1.8 1.8 1.8 0 0 0-2-.3 1.8 1.8 0 0 0-1 1.6 3.2 3.2 0 0 0-2.5-3.1 3.2 3.2 0 0 0-3.6 1.8M793.3 411.8a3.2 3.2 0 0 1 3.6-1.8 3.2 3.2 0 0 1 2.5 3.1 1.8 1.8 0 0 1 1.1-1.6 1.8 1.8 0 0 1 1.9 .3M811.6 411.7a1.83 1.83 0 0 0-2-.2 1.83 1.83 0 0 0-1 1.6 3.2 3.2 0 0 0-2.5-3.1 3.2 3.2 0 0 0-3.6 1.8M829.8 411.8a3.2 3.2 0 0 1 3.6-1.8 3.2 3.2 0 0 1 2.5 3.1 1.62 1.62 0 0 1 1.5 1 1.62 1.62 0 0 1-.3 1.7 2.81 2.81 0 0 1 1.6 3.2 2.81 2.81 0 0 1-2.8 2.2 1.56 1.56 0 0 1 1.5 1 1.56 1.56 0 0 1-.3 1.7 2.83 2.83 0 0 1 1.6 3.2 2.83 2.83 0 0 1-2.8 2.2 1.59 1.59 0 0 1 1.5 .9 1.59 1.59 0 0 1-.3 1.8 2.81 2.81 0 0 1 1.6 3.1 2.81 2.81 0 0 1-2.8 2.2 1.62 1.62 0 0 1 1.5 1 1.62 1.62 0 0 1-.3 1.8 2.81 2.81 0 0 1 1.6 3.1 2.81 2.81 0 0 1-2.8 2.2 1.8 1.8 0 0 1-1.1 1.7 1.8 1.8 0 0 1-1.9-.4M829.8 411.7a1.83 1.83 0 0 0-1.9-.2 1.83 1.83 0 0 0-1.1 1.6 3.2 3.2 0 0 0-2.5-3.1 3.2 3.2 0 0 0-3.6 1.8 1.8 1.8 0 0 0-2-.3 1.8 1.8 0 0 0-1 1.6 3.2 3.2 0 0 0-2.5-3.1 3.2 3.2 0 0 0-3.6 1.8M688.7 434.6a1.65 1.65 0 0 0-.2 1.8 1.65 1.65 0 0 0 1.4 .9 2.83 2.83 0 0 0-2.7 2.3 2.83 2.83 0 0 0 1.6 3.1M688.7 426.6a1.68 1.68 0 0 0-.2 1.7 1.68 1.68 0 0 0 1.4 1 2.8 2.8 0 0 0-2.7 2.2 2.8 2.8 0 0 0 1.6 3.1M689.9 425.4l10.7 3.7-10.7 3.8zM689.9 438.5l10.7 3.7-10.7 3.7zM689.9 420.1l10.7-3.7-10.7 3.8M700 428.9l-10.1 3.5M700.2 429l-10.3 3.6 10.3-3.6"/>
<path d="M700.3 429l-10.4 3.6M700.4 429.1l-10.5 3.7M700.6 429.1l-10.7 3.8M688.7 442.7a1.62 1.62 0 0 0-.2 1.8 1.62 1.62 0 0 0 1.4 .9 3.2 3.2 0 0 0 2.5 3.2 3.2 3.2 0 0 0 3.6-1.8M689.9 447.6l10.7 3.7-10.7 3.7zM696 446.7a1.8 1.8 0 0 0 2 .4 1.8 1.8 0 0 0 1.1-1.7 3.2 3.2 0 0 0 2.5 3.2 3.2 3.2 0 0 0 3.5-1.8M700 442l-10.1 3.5 10.3-3.5M700.1 451.1l-10.2 3.6M700.2 442l-10.3 3.6 10.3-3.5M700.2 451.2l-10.3 3.6 10.4-3.6M700.3 442.1l-10.4 3.6M700.4 451.2l-10.5 3.7"/>
<path d="M700.4 451.3l-10.5 3.7M700.5 451.3l-10.6 3.7M700.6 442.2l-10.7 3.7M705.1 446.7a1.8 1.8 0 0 0 2 .4 1.8 1.8 0 0 0 1.1-1.7 3.2 3.2 0 0 0 2.5 3.2 3.2 3.2 0 0 0 3.6-1.8M714.3 446.7a1.8 1.8 0 0 0 2 .4 1.8 1.8 0 0 0 1-1.7 3.2 3.2 0 0 0 2.5 3.2 3.2 3.2 0 0 0 3.6-1.8M723.4 446.7a1.8 1.8 0 0 0 2 .4 1.8 1.8 0 0 0 1-1.7 3.2 3.2 0 0 0 2.5 3.2 3.2 3.2 0 0 0 3.6-1.8M732.5 446.7a1.8 1.8 0 0 0 2 .4 1.8 1.8 0 0 0 1.1-1.7 3.2 3.2 0 0 0 2.4 3.2 3.2 3.2 0 0 0 3.6-1.8M741.6 446.7a1.8 1.8 0 0 0 2 .4 1.8 1.8 0 0 0 1.1-1.7 3.2 3.2 0 0 0 2.4 3.2 3.2 3.2 0 0 0 3.6-1.8 1.86 1.86 0 0 0 2 .3 1.86 1.86 0 0 0 1.1-1.7 3.2 3.2 0 0 0 2.5 3.2 3.2 3.2 0 0 0 3.6-1.8M759.9 446.7a1.8 1.8 0 0 0 2 .4 1.8 1.8 0 0 0 1-1.7 3.2 3.2 0 0 0 2.5 3.2 3.2 3.2 0 0 0 3.6-1.8 1.86 1.86 0 0 0 2 .3 1.86 1.86 0 0 0 1.1-1.7 3.2 3.2 0 0 0 2.4 3.2 3.2 3.2 0 0 0 3.6-1.8M778.1 446.7a1.8 1.8 0 0 0 2 .4 1.8 1.8 0 0 0 1.1-1.7 3.2 3.2 0 0 0 2.5 3.2 3.2 3.2 0 0 0 3.6-1.8M787.2 446.8a1.86 1.86 0 0 0 2 .3 1.86 1.86 0 0 0 1.1-1.7 3.2 3.2 0 0 0 2.5 3.2 3.2 3.2 0 0 0 3.6-1.8M796.4 446.7a1.8 1.8 0 0 0 1.9 .4 1.8 1.8 0 0 0 1.1-1.7 3.2 3.2 0 0 0 2.5 3.2 3.2 3.2 0 0 0 3.6-1.8 1.86 1.86 0 0 0 2 .3 1.86 1.86 0 0 0 1.1-1.7 3.2 3.2 0 0 0 2.4 3.2 3.2 3.2 0 0 0 3.6-1.8"/>
<path d="M814.6 446.7a1.8 1.8 0 0 0 2 .4 1.8 1.8 0 0 0 1.1-1.7 3.2 3.2 0 0 0 2.5 3.2 3.2 3.2 0 0 0 3.6-1.8M823.7 446.8a1.86 1.86 0 0 0 2 .3 1.86 1.86 0 0 0 1.1-1.7 3.2 3.2 0 0 0 2.5 3.2 3.2 3.2 0 0 0 3.6-1.8M832.9 447.2l3.2 5.5h-6.5zM88.4 571.7h209.3M373.5 571.7h196.8M519.5 570.1h50.8v3.2h-50.8zM525.9 570.1v3.2M532.2 570.1v3.2M544.9 570.1v3.2M583 571.7h12.7M588.9 571.7v-6.3h.9v6.3M589.3 571.7v6.3"/>
<circle cx="589.4" cy="571.7" r="6.4"/>
</g>
<path d="M589.3 565.4v6.3" fill="none" stroke="#000" stroke-width="1.9"/>
<g fill="none" stroke="#000" stroke-width=".59">
<path d="M679 32.2h152.3M689.6 207.7h152.3M689.6 370h152.3"/>
<circle cx="82.1" cy="571.7" r="6.3"/>
<circle cx="367.1" cy="571.7" r="6.3"/>
</g>
<text font-size="17.8" x="848.2" y="579.5">AD121</text>
<g font-size="8.8">
<text x="866.9" y="400" transform="rotate(-90 866.9 400)">COUNTY-CITY BUILDING</text>
<text x="876.7" y="400" transform="rotate(-90 876.7 400)">1ST FLOOR DOOR WIDENING</text>
<text x="79.7" y="574.5">2</text>
<text x="90.4" y="570.4">DEMOLITION REFLECTED CEILING PLAN</text>
<text x="364.7" y="574.5">1</text>
<text x="375.4" y="570.4">DEMOLITION FLOOR PLAN</text>
</g>
<g font-size="6.7">
<text x="678.9" y="30.9">DEMOLITION FLOOR PLAN GENERAL NOTES</text>
<text x="689.5" y="206.4">DEMOLITION PLAN LEGEND</text>
<text x="689.5" y="368.6">DEMOLITION FLOOR PLAN SHEET NOTES</text>
</g>
<g font-size="4.4">
<text x="850.3" y="399.5" transform="rotate(-90 850.3 399.5)">PROJECT</text>
<text x="857.5" y="399.8" transform="rotate(-90 857.5 399.8)">PIERCE COUNTY DEPARTMENT OF FACILITIES MANAGEMENT</text>
<text x="882.6" y="399.8" transform="rotate(-90 882.6 399.8)">COUNTY CITY BUILDING</text>
<text x="887.5" y="399.8" transform="rotate(-90 887.5 399.8)">930 TACOMA AVE</text>
<text x="892.5" y="399.8" transform="rotate(-90 892.5 399.8)">TACOMA, WA 98402</text>
<text x="847" y="495.1">DEMOLITION FLOOR</text>
<text x="847" y="500.1">PLAN &amp; DEMOLITION</text>
<text x="847" y="505">REFLECTED CEILING</text>
<text x="847" y="510">PLAN</text>
<text x="91.7" y="576.6">1/4&quot; = 1'-0&quot;</text>
<text x="376.7" y="576.6">1/4&quot; = 1'-0&quot;</text>
</g>
<g font-size="3.4">
<text x="680.3" y="38.8">1.</text>
<text x="686.6" y="38.8">DIMENSIONS OF EXISTING GRIDLINES ARE BASED ON EXISTING</text>
<text x="686.6" y="42.7">DRAWINGS. FIELD VERIFY.</text>
<text x="680.3" y="50.3">2.</text>
<text x="686.6" y="50.3">FIELD VERIFY EXISTING CONDITIONS PRIOR TO THE START OF</text>
<text x="686.6" y="54.1">DEMOLITION OPERATIONS. BRING ANY DISCREPANCIES WHICH MAY</text>
<text x="686.6" y="58">SIGNIFICANTLY AFFECT DEMOLITION OR NEW CONSTRUCTION TO THE</text>
<text x="686.6" y="61.8">ATTENTION OF THE ARCHITECT FOR REVIEW.</text>
<text x="680.3" y="69.5">3.</text>
<text x="686.6" y="69.5">DO NOT ALTER THE STRUCTURAL INTEGRITY OF THE EXISTING</text>
<text x="686.6" y="73.3">BUILDING OR ITS ASSEMBLIES UNLESS SPECIFICALLY NOTED</text>
<text x="686.6" y="77.2">OTHERWISE.</text>
<text x="680.3" y="84.8">4.</text>
<text x="686.6" y="88.7">ARE AS FOLLOWS:</text>
<text x="686.6" y="84.8">FOR THE PURPOSES OF THESE DEMOLITION DRAWINGS, DEFINITIONS</text>
<text x="894.1" y="95.7" transform="rotate(-90 894.1 95.7)">T 253.627.4367 F 253.627.4395 WWW.BCRADESIGN.COM</text>
<text x="897.9" y="94.5" transform="rotate(-90 897.9 94.5)">2106 PACIFIC AVENUE, SUITE 300, TACOMA, WA 98402</text>
<text x="686.6" y="96.4">A.</text>
<text x="693" y="100.3">ELEMENT IN A MANNER THAT ENSURES THAT SURROUNDING</text>
<text x="693" y="96.5">REMOVE - SELECTIVE REMOVAL OF A DESIGNATED BUILDING</text>
<text x="693" y="104.1">EXISTING BUILDING ELEMENTS (TO REMAIN) ARE PROTECTED</text>
<text x="693" y="108">FROM DAMAGE. ALL REMOVED ITEMS ARE TO BE DISPOSED OF IN</text>
<text x="693" y="111.8">AN APPROPRITE MANNER OFF-SITE.</text>
<text x="686.6" y="119.5">B.</text>
<text x="693" y="119.6">SALVAGE - REMOVAL OF A DESIGNATED BUILDING ELEMENT IN A</text>
<text x="693" y="123.4">MANNER THAT PROTECTS THE ITEM BEING REMOVED FOR RE-USE</text>
<text x="693" y="127.3">IN THE PROJECT, OR TURNED OVER TO THE OWNER. ITEM IS TO BE</text>
<text x="693" y="131.1">STORED BY THE GENERAL CONTRACTOR (FOR RE-USE) OR</text>
<text x="693" y="135">COORDINATED WITH THE OWNER FOR REMOVAL FROM THE SITE.</text>
<text x="680.3" y="142.6">5.</text>
<text x="686.6" y="142.6">WHERE EXISTING WALLS AND DOOR FRAMES ARE REMOVED,</text>
<text x="686.6" y="146.4">DISASSEMBLE OR CUT OFF FLUSH ANCHOR BOLTS, CONDUIT, PIPING</text>
<text x="686.6" y="150.3">IN FLOOR AND FILL HOLES W/ CEMENTITIOUS UNDERLAYMENT/GROUT</text>
<text x="686.6" y="154.1">FLUSH W/ FLOOR SURFACE.</text>
<text x="680.3" y="161.8">6.</text>
<text x="686.6" y="161.8">PROTECT ALL EXISTING STRUCTURE, EQUIPMENT, WALLS, FLOORS,</text>
<text x="686.6" y="165.6">ROOFS AND FINISHES TO REMAIN FROM DAMAGE DURING</text>
<text x="686.6" y="169.5">DEMOLITION. REPAIR AND REPLACE DAMAGED EXISTING</text>
<text x="686.6" y="173.3">CONSTRUCTION.</text>
<text x="680.3" y="181">7.</text>
<text x="686.6" y="181">ANY EXISTING CONSTRUCTION OR FINISH ELEMENTS AFFECTED BY</text>
<text x="686.6" y="184.8">THE REMOVAL OF EXISTING BUILDING SYSTEMS SHALL BE PATCHED</text>
<text x="686.6" y="188.6">AND REPAIRED TO MATCH ADJACENT BUILDING FINISHES IN A</text>
<text x="686.6" y="192.4">CONSISTENT MANNER.</text>
<text x="690" y="215.7">NOTE: NOT ALL LEGEND ITEMS MAY BE PRESENT ON THIS SHEET</text>
<text x="716.6" y="225">EXISTING DOOR AND FRAME TO REMAIN</text>
<text x="716.6" y="237.6">EXISTING WALL TO REMAIN</text>
<text x="184.1" y="249.8">ELEV.</text>
<text x="445.3" y="250.7">ELEV.</text>
<text x="119.3" y="255.4">HOLDING</text>
<text x="184.1" y="255.1">EL005</text>
<text x="383.3" y="256.2">HOLDING</text>
<text x="445.3" y="256">EL005</text>
<text x="716.6" y="252.4">EXISTING OPENING/ DOOR HEAD TO REMAIN</text>
<text x="124.3" y="260.8">132</text>
<text x="388.3" y="261.5">132</text>
<text x="716.6" y="264">REMOVE WALL</text>
<text x="224.7" y="265.2">MEN'S</text>
<text x="227.5" y="269.2">RR</text>
<text x="225.7" y="274.4">130-2</text>
<text x="716.6" y="270.5">EXISTING EXIT SIGN TO BE RELOCATED BY CONTRACTOR, SEE 2/A-121</text>
<text x="491.9" y="279.6">MEN'S</text>
<text x="834" y="276.7">1</text>
<text x="494.7" y="283.5">RR</text>
<text x="716.6" y="283.3">EXISTING CEILING DIFFUSER TO REMAIN</text>
<text x="131.4" y="290.6">HALL</text>
<text x="400.6" y="288.7">HALL</text>
<text x="445.7" y="288.7">HALL</text>
<text x="492.9" y="288.8">130-2</text>
<text x="131.5" y="295.9">132-1</text>
<text x="400.7" y="294">132-1</text>
<text x="445.9" y="294">131-2</text>
<text x="716.6" y="294.3">EXISTING LIGHT FIXTURE TO REMAIN</text>
<text x="184.6" y="307.4">HALL</text>
<text x="184.7" y="312.8">131-2</text>
<text x="716.6" y="313.3">EXISTING ACOUSTIC CEILING TILE TO</text>
<text x="716.6" y="317.2">REMAIN (2'x2')</text>
<text x="454.3" y="334.1" transform="rotate(90 454.3 334.1)">6</text>
<text x="461.8" y="334.1" transform="rotate(90 461.8 334.1)">3</text>
<text x="716.6" y="333.9">EXISTING GLUE-ON ACOUSTIC CEILING</text>
<text x="225" y="338.8">STAIR</text>
<text x="492.2" y="339.8">STAIR</text>
<text x="716.6" y="337.8">TILE TO REMAIN (1'x1')</text>
<text x="225.7" y="344.1">130-3</text>
<text x="492.9" y="345.1">130-3</text>
<text x="717.2" y="352.4">EXISTING FIRE EXTINGUISHER IN CABINET TO REMAIN</text>
<text x="696.2" y="355.8">(E)FEC</text>
<text x="376.2" y="375.8">COURTROOM</text>
<text x="119.3" y="383.5">COURTROOM</text>
<text x="379.6" y="379.8">GALLERY</text>
<text x="122.7" y="387.5">GALLERY</text>
<text x="383.1" y="385.1">134-A</text>
<text x="445.7" y="389.5">HALL</text>
<text x="501.5" y="389.5">ELEV.</text>
<text x="126.2" y="392.8">134-A</text>
<text x="237.4" y="390.3">ELEV.</text>
<text x="237.4" y="395.6">EL004</text>
<text x="445.9" y="394.8">131-3</text>
<text x="501.6" y="394.8">EL004</text>
<text x="184.6" y="410.7">HALL</text>
<text x="184.7" y="416">131-3</text>
<text x="848.3" y="414.8">1</text>
<text x="854.1" y="414.8">BID SET REVISION</text>
<text x="888.3" y="414.8">4/23/26</text>
<text x="490.1" y="428.3">1</text>
<text x="226.6" y="446.4">4</text>
<text x="208.4" y="455.9">8</text>
<text x="490.1" y="454.2">2</text>
<text x="831.9" y="451.8">1</text>
<text x="490.1" y="461.6">4</text>
<text x="847" y="460.9">6/5/2025</text>
<text x="495.5" y="462.7">5</text>
<text x="502.2" y="462.6">A-211</text>
<text x="236.2" y="472.8">PUBLIC</text>
<text x="498.8" y="473.8">PUBLIC</text>
<text x="847" y="472.7">23088.00.08</text>
<text x="236.6" y="476.8">LOBBY</text>
<text x="499.2" y="477.8">LOBBY</text>
<text x="238.2" y="482.1">130-8</text>
<text x="456.4" y="483.9">6</text>
<text x="490.1" y="483.9">5</text>
<text x="500.8" y="483.2">130-8</text>
<text x="101.6" y="486.5">COURTROOM</text>
<text x="104.9" y="490.5">GALLERY</text>
<text x="364.3" y="487.5">COURTROOM</text>
<text x="367.7" y="491.5">GALLERY</text>
<text x="108.4" y="495.8">135-A</text>
<text x="371.1" y="496.8">135-A</text>
<text x="446.4" y="496.4">(E)FEC</text>
<text x="174" y="514">CUSTOMER</text>
<text x="444.1" y="515.5">CUSTOMER</text>
<text x="176.4" y="517.9">SERVICE</text>
<text x="446.4" y="519.4">SERVICE</text>
<text x="181" y="523.2">136</text>
<text x="451" y="524.7">136</text>
<text x="583.4" y="562.9">NORTH</text>
<text x="518.8" y="569.3">0</text>
<text x="531.2" y="569.3">2</text>
<text x="544" y="569.3">4</text>
<text x="569.3" y="569.3">8</text>
<text x="519.7" y="577.9">SCALE: 1/4&quot; = 1'-0&quot;</text>
<text x="865" y="589.2">PERMIT SET</text>
<text x="712.3" y="594.7">IF SHEET MEASURES LESS THAN 24&quot;X36&quot;, IT IS A REDUCED PRINT. REDUCE SCALE ACCORDINGLY</text>
</g>
<g font-size="3.3">
<text x="693" y="381">1</text>
<text x="705.1" y="381">EXISTING ELEVATOR PANEL TO REMAIN.</text>
<text x="693" y="390.1">2</text>
<text x="705.1" y="390.1">REMOVE EXISTING STAINLESS STEEL TRIM AT EXISTING OPENING.</text>
<text x="693" y="399.2">3</text>
<text x="705.1" y="399.2">REMOVE PORTION OF WALL FOR INSTALLATION OF RELITE AND FRAMING.</text>
<text x="693" y="408.4">4</text>
<text x="705.1" y="408.4">SALVAGE (E) GRANITE WALL PANELS</text>
<text x="693" y="417.5">5</text>
<text x="705.1" y="417.5">REMOVE (E) HVAC SENSOR. CUT AND CAP PNEUMATIC LINES, LOCATE UNDER</text>
<text x="705.1" y="421.2">(E) CONCRETE FLOOR SLAB. PATCH CONCRETE FLOOR SLAB.</text>
<text x="693" y="430.4">6</text>
<text x="705.1" y="430.4">SALVAGE (E) SIGN. CONTRACTOR TO REINSTALL SIGN, LOCATION TO BE</text>
<text x="705.1" y="434.2">DETERMINED BY OWNER AT A LATER DATE.</text>
<text x="693" y="443.4">7</text>
<text x="705.1" y="443.4">NOT USED</text>
<text x="693" y="452.5">8</text>
<text x="705.1" y="452.5">REMOVE (E) GWB FOR INSTALLATION OF FRAMING.</text>
<text x="442.2" y="477.4" transform="rotate(-90 442.2 477.4)">10'-5&quot; +/- FV</text>
</g>
<g font-size="2.3">
<text x="847" y="105.3">SEAL</text>
<text x="847" y="406.8">REVISIONS</text>
<text x="847" y="455.2">DATE</text>
<text x="847" y="467">BCRA NO.</text>
<text x="847" y="478.5">DRAWN BY:</text>
<text x="847" y="484.5">REVIEWED BY:</text>
<text x="847" y="489.4">SHEET TITLE</text>
<text x="847.3" y="545.2">© COPYRIGHT 2025 - BCRA, INC. ALL RIGHTS RESERVED</text>
<text x="847" y="549.7">SHEET</text>
<text x="35.5" y="589.4" transform="rotate(-90 35.5 589.4)">24x36</text>
</g>
<text font-size="2.2" x="35.4" y="579.2" transform="rotate(-90 35.4 579.2)">4/23/2026 10:32:27 AM</text>
</svg>
